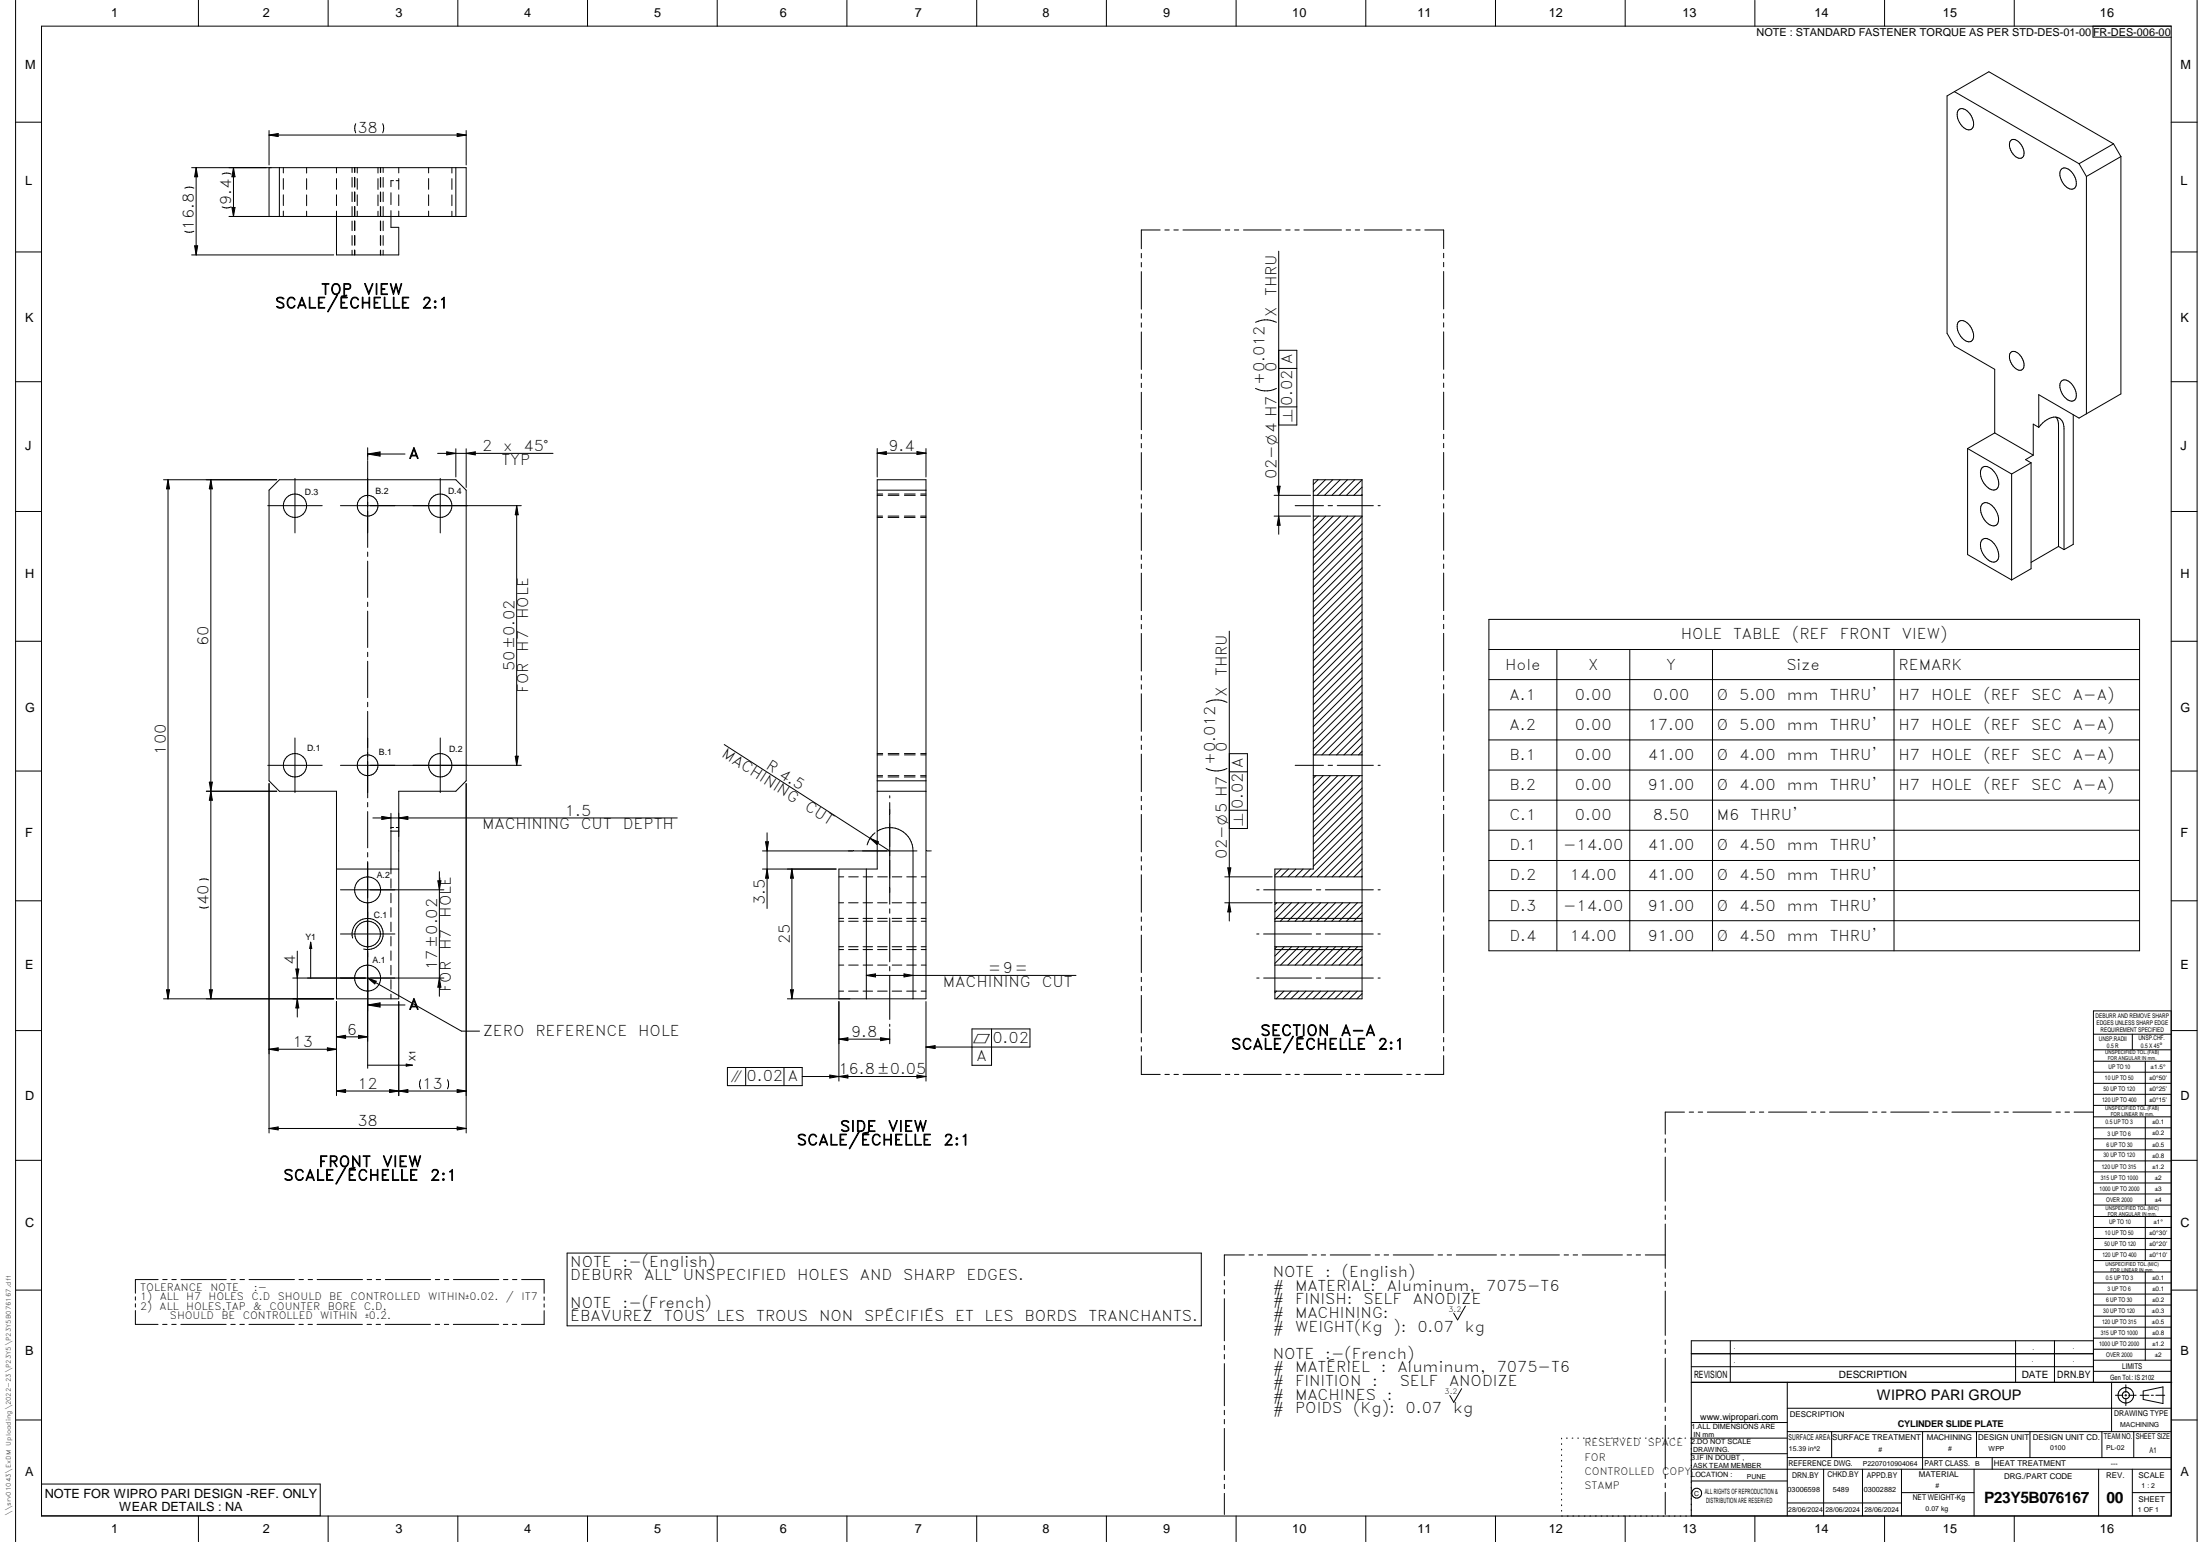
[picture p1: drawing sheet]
<svg xmlns="http://www.w3.org/2000/svg" width="848mm" height="594mm" viewBox="0 0 848 594" stroke-linecap="round" stroke-linejoin="round" font-family="sans-serif">
<g fill="none" stroke="#000" stroke-width=".39">
<path d="M6 .1v593.9M16 10.1h821v574h-821zM76.5 .1v10M126.5 .1v10M176.5 .1v10M226.5 .1v10M276.5 .1v10M326.5 .1v10M376.5 .1v10M426.5 .1v10M476.5 .1v10M526.5 .1v10"/>
<path d="M576.5 .1v10M626.5 .1v10M676.5 .1v10M726.5 .1v10M776.5 .1v10M806.8 10.1v4.2l30.2 .1M847 .1v593.9M753.4 35.3l13.3-7.7 48 27.8M753.4 35.3l-2.8 1.7v91.4l2.8 4.9 15.5 9v24.5M753.4 35.3l48.1 27.8M6 47.1h10M103.7 52l3.5-.6v1.2z"/>
<path d="M103.7 50.3v13.2M103.7 52h76M137.1 47.7a4.2 4.2 0 0 0 0 3.5M147.5 47.7a4.2 4.2 0 0 1 0 3.5M176.2 51.4l3.5 .6-3.5 .6zM179.7 50.3v13.2M755 42.4a3.1 3.1 0 0 1 4.4 1.5 4.9 4.9 0 0 1 .9 5.6 2.53 2.53 0 0 1-3.9-.9 5.6 5.6 0 0 1-1.4-6.2zM775.1 54.2a2.33 2.33 0 0 1 3.5 .9 4.6 4.6 0 0 1 1 5.6 3.2 3.2 0 0 1-4.1-2l-.8-2.2v-1.3zM814.7 55.4l2.9 4.9M814.7 55.4l-13.2 7.7M837 47.1h10M71.2 72.5a4.1 4.1 0 0 1 3.5 0"/>
<path d="M73.9 64.6h105.8v18.8h-91.4M75.6 64.6l.6 3.5h-1.2zM75.6 64.6v33.6M85.6 79.7a3.8 3.8 0 0 0 3.5 0M85.6 67.1a4.1 4.1 0 0 1 3.5 0M89.4 79.9h1.2l-.6 3.5zM90 64.6v18.8M90 64.6l.6 3.5h-1.2zM103.7 64.6v18.8M107.7 64.6v18.8M109.2 64.6v2M109.2 68.8v4.1"/>
<path d="M109.2 75.1v4.1M118.2 64.6v2.1M118.2 68.8v4.2M118.2 75.1v4.1M129.7 64.6v2M129.7 68.8v4.1M129.7 75.1v4.1M135.7 64.6v1.9M135.7 68.4v3.7M135.7 74v3.7M135.7 79.6v3.7M136.7 64.6v1.8"/>
<path d="M136.7 68.3v3.8M136.7 74v3.6M136.7 79.5v3.7M136.8 64.6v1.8M136.8 68.3v3.8M136.8 74v3.6M136.8 79.5v3.7M137.7 64.6v2M137.7 68.8v4.1M137.7 75.1v4.1M145.7 64.6v2.1M145.7 68.8v4.2"/>
<path d="M145.7 75.1v4.1M146.6 64.6v1.9M146.6 68.4v3.7M146.6 74v3.7M146.6 79.6v3.7M146.7 64.6v1.9M146.7 68.4v3.7M146.7 74v3.7M146.7 79.6v3.7M147.7 64.6v1.9M147.7 68.4v3.7M147.7 74v3.7"/>
<path d="M147.7 79.6v3.7M150.7 74.3v4.5M151.7 69.6h-1v2.3M152.7 69.6h1M153.7 64.6v2M153.7 68.8v4.1M153.7 75.1v4.1M165.2 64.6v2M165.2 68.8v4.1M165.2 75.1v4.1M174.2 64.6v2.1M174.2 68.8v4.2"/>
<path d="M174.2 75.1v4.1M175.7 64.6v18.8M794.6 65.2a3.1 3.1 0 0 1 4.4 1.6 5 5 0 0 1 .9 5.5 3 3 0 0 1-4.5-1.5 4.9 4.9 0 0 1-.8-5.6zM801.5 63.1l2.8 4.9M804.3 68v91.4M817.6 60.3v91.5l-13.3 7.6M817.6 60.3l-13.3 7.7M6 97.1h10M71.2 89.1a4.1 4.1 0 0 0 3.5 0M73.9 98.2h54.8M75 94.7h1.2l-.6 3.5zM109.2 81.3v2.1"/>
<path d="M118.2 81.4v2M135.7 85.2v3.7M135.7 90.8v3.7M135.7 96.4v1.8M136.7 85.1v3.7M136.7 90.7v3.7M136.7 96.4v1.8M136.8 85.1v3.7M136.8 90.7v3.7M136.8 96.4v1.8M137.7 81.3v2.1M145.7 81.4v2"/>
<path d="M146.6 85.2v3.7M146.6 90.8v3.7M146.6 96.4v1.8M146.7 85.2v3.7M146.7 90.8v3.7M146.7 96.4v1.8M147.7 85.2v3.7M147.7 90.8v3.7M147.7 96.4v1.8M150.7 81.2v6.4h3v10.6h-24v-16.9M153.7 81.3v2.1M165.2 81.3v2.1"/>
<path d="M174.2 81.4v2M440 97.6v1.8M447.2 88.6h-7.2v7.2M449 88.6h1.7M452.5 88.6h1.7M456 88.6h14.5M472.3 88.6h1.7M475.8 88.6h1.7M479.3 88.6h14.6M492.9 96.8v109M495.6 88.6h1.7M499.2 88.6h1.6"/>
<path d="M502.6 88.6h14.5M518.9 88.6h1.8M522.4 88.6h1.7M525.9 88.6h14.6M542.2 88.6h1.7M545.8 88.6h1.7M549.2 88.6h7.3v7.2M556.5 97.6v1.7M837 97.1h10M440 101.1v1.7M440 104.6v14.5M556.5 101.1v1.7"/>
<path d="M556.5 104.6v14.4M440 120.9v1.7M440 124.4v1.7M440 127.9v14.4M492 124.2a9 9 0 0 0-8 0M492.9 135h7v28.7h-7M556.5 120.8v1.8M556.5 124.3v1.7M556.5 127.8v14.5M755 124a2.64 2.64 0 0 1 3.9 .9 5.7 5.7 0 0 1 1.4 6.2 2.51 2.51 0 0 1-3.9-.8 5.5 5.5 0 0 1-1.4-6.3zM775.1 135.8a2.78 2.78 0 0 1 4 1.5 4 4 0 0 1 .5 5 3.1 3.1 0 0 1-4.1-2l-.8-2.1v-1.4zM6 147.1h10"/>
<path d="M440 144.1v1.7M440 147.6v1.7M440 151.1v14.5M492 149.6a9 9 0 0 1-8 0M492.9 156.8h7M492.9 141.9h7M556.5 144.1v1.7M556.5 147.6v1.7M556.5 151.1v14.4M794.6 146.9a3 3 0 0 1 4.4 1.5 5 5 0 0 1 .9 5.6 3.1 3.1 0 0 1-4.5-1.5 4.9 4.9 0 0 1-.8-5.6zM799.2 159.8v49.9l-3.5 2.1M804.3 159.4l-2.8 1.7-15.6-9v12.5"/>
<path d="M837 147.1h10M141.7 174.9l4.8-.8v1.6zM141.7 172.5v4.8M141.7 177.6v33.3M141.7 174.9h14.4M168.7 174.7h44.5M172.2 174.1l3.5 .6-3.5 .6zM175.7 172.9v10.9M179.7 174.7l3.5-.6v1.2zM179.7 172.9v14.9M338.2 174.6l3.5-.6v1.1zM338.2 174.6h18.8"/>
<path d="M338.2 172.8v11M353.5 174l3.5 .6-3.5 .5zM357 172.8v11M440 167.3v1.8M440 170.9v1.7M440 174.4v14.4M556.5 167.3v1.7M556.5 170.8v1.7M556.5 174.3v14.5M758.5 172.8l17 9.8M758.5 172.8v40.9l17 9.7M768.9 166.8l14.9 8.5"/>
<path d="M768.9 166.8l-10.4 6M783 178.3v40.8l-7.5 4.3M783 178.3l-7.5 4.3M783.8 175.3l-3 1.8 2.2 1.2M785.9 164.6l-2.1-1.2v11.9M785.9 164.6a8 8 0 0 1 7.2-3.8 3.9 3.9 0 0 1 2.6 4.4v46.6M792.6 160.7a5 5 0 0 1 .9 3.3v46.5M6 197.1h10M63 184.8h43.7M64.8 184.8l.6 3.5h-1.2zM64.8 184.8v200M81.3 184.8v200"/>
<path d="M81.3 184.8l.6 3.5h-1.2zM103.2 194.8h21M107.7 184.8h68l4 4v112l-4 4h-22v80h-24v-80h-22l-4-4v-112zM113.7 184.3v21M131.2 194.8h69.8M169.7 184.3v21M199.2 194.8v100.1M199.2 194.8l.6 3.5h-1.2zM338.2 188.8h18.8M338.2 190.3h2.1M338.2 190.8h2.1M338.2 199.3h2"/>
<path d="M338.2 198.8h2M342.3 199.3h4.2M342.3 198.8h4.2M342.4 190.3h4.1M342.4 190.8h4.1M348.6 199.3h4.2M348.6 198.8h4.2M348.7 190.3h4.1M348.7 190.8h4.1M354.9 199.3h2.1M354.9 198.8h2.1M354.9 190.3h2.1"/>
<path d="M354.9 190.8h2.1M440 190.6v1.7M440 194.1v1.7M440 197.6v14.4M491.2 198.8h14M491.2 190.8h14M492.3 187.3h1.2l-.6 3.5zM492.9 198.8l.6 3.6h-1.2zM499.3 194.8h10.9M506.3 184.8h18.8v200h-33.7v-50h14.9zM506.3 190.8h18.8M506.3 198.8h18.8"/>
<path d="M508.1 184.8l-1.8 1.8M508.3 198.8l-2 2M510.9 184.8l-4.6 4.7M511 198.8l-4.7 4.8M512 194.8h1.7M513.8 184.8l-6.1 6M513.9 198.8l-7.6 7.7M515.5 194.8h13.9M516.6 184.8l-6 6M516.7 198.8l-10.4 10.5M519.4 184.8l-6 6M519.6 198.8l-13.3 13.3"/>
<path d="M522.2 184.8l-5.9 6M522.4 198.8l-16.1 16.2M525.1 187.7l-3.2 3.1M525.1 190.5l-.4 .3M525.1 184.8l-6.1 6M525.1 199l-18.8 18.8M531.2 194.8h.8M556.5 190.5v1.7M556.5 194.1v1.6M556.5 197.5v14.5M764 180.3a3.2 3.2 0 0 1 4.7 1.4 6 6 0 0 1 1.2 6.6 3.3 3.3 0 0 1-4.6-1.5 5.9 5.9 0 0 1-1.3-6.5zM764.1 194.2a3.2 3.2 0 0 1 4.5 1.4 5.9 5.9 0 0 1 1.2 6.5 3.2 3.2 0 0 1-4.5-1.4 5.7 5.7 0 0 1-1.2-6.5z"/>
<path d="M775.5 182.6v40.8M837 197.1h10M141.7 212.7v1.7M141.7 216.2v14M440 213.8v1.7M440 217.3v1.7M525.1 201.8l-18.8 18.8M525.1 204.6l-18.8 18.8M525.1 207.5l-18.8 18.8M525.1 210.3l-18.8 18.8M525.1 213.1l-18.8 18.8M525.1 215.9l-18.8 18.8"/>
<path d="M525.1 218.8l-18.8 18.8M556.5 213.8v1.7M556.5 217.3v1.7M764 208a3.2 3.2 0 0 1 4.7 1.4 6.6 6.6 0 0 1 1.5 6.1 2.57 2.57 0 0 1-4.3-.3 6.1 6.1 0 0 1-1.9-7.2zM793.5 210.5l2.2 1.3M793.5 210.5l-10.5 6.2M141.7 232v1.7M141.7 235.5v14M440 220.8v14.5M440 237.1v1.7M525.1 221.6l-18.8 18.8M525.1 224.5l-18.8 18.7"/>
<path d="M525.1 227.2l-18.8 18.8M525.1 230.1l-18.8 18.8M525.1 232.9l-18.8 18.8M525.1 235.8l-18.8 18.8M525.1 238.6l-18.8 18.8M556.5 220.8v14.4M556.5 237v1.7M574 238.6h250.8v127.7h-250.8zM6 247.1h10M141.7 251.3v1.7M141.7 254.8v14M440 240.6v1.7"/>
<path d="M440 244.1v14.4M473.9 243.2v111.6M525.1 241.4l-18.8 18.8M525.1 244.2l-18.8 18.8M525.1 247.1l-18.8 18.8M525.1 249.9l-18.8 18.8M525.1 252.7l-18.8 18.8M525.1 255.5l-18.8 18.9M525.1 258.4l-18.8 18.8M556.5 240.5v1.7M556.5 244v14.5M574 250.2h250.8"/>
<path d="M600.2 250.2v116.1M628.3 250.2v116.1M660.1 250.2v116.1M730.1 250.2v116.1M837 247.1h10M141.7 270.6v1.7M141.7 274.1v33.3M440 260.3v1.7M440 263.8v1.7M440 267.3v14.5M473 270.6a9 9 0 0 0-8.1 0M525.1 272.5l-18.4 18.3"/>
<path d="M525.1 275.3l-15.5 15.5M525.1 261.2l-18.8 18.8M525.1 264l-18.8 18.8M525.1 266.9l-18.8 18.8M525.1 269.7l-18.8 18.8M525.1 278.2l-12.7 12.6M556.5 260.3v1.7M556.5 263.8v1.7M556.5 267.3v14.4M574 261.8h250.8M574 273.5h250.8M6 297.1h10"/>
<path d="M103.2 294.9h21M113.7 284.3v21.1M131.2 294.9h69.8M169.7 284.3v21.1M198.6 291.3h1.2l-.6 3.6zM279.2 286.9l63.8 40.9M338.2 290.3h2.1M338.2 290.8h2.1M338.2 299.3h2M338.2 298.8h2M342.3 299.3h4.2M342.3 298.8h4.2"/>
<path d="M342.4 290.3h4.1M342.4 290.8h4.1M348.6 299.3h4.2M348.6 298.8h4.2M348.7 290.3h4.1M348.7 290.8h4.1M354.9 299.3h2.1M354.9 298.8h2.1M354.9 290.3h2.1M354.9 290.8h2.1M440 283.5v1.7M440 287.1v1.7"/>
<path d="M440 290.5v14.5M473 296.1a9 9 0 0 1-8.1 0M473.9 297.3h7M473.9 290.4h7v28.8h-7M499.3 294.9h10.9M506.3 290.8h18.8M506.3 298.8h18.8M507.2 298.8l-.9 1M510.1 298.8l-3.8 3.8M512 294.9h1.7M512.9 298.8l-6.6 6.6M515.5 294.9h13.9"/>
<path d="M515.7 298.8l-9.4 9.5M518.5 298.8l-12.2 12.3M521.4 298.8l-15.1 15.1M524.2 298.8l-17.9 18M525.1 289.5l-1.4 1.3M525.1 281l-9.9 9.8M525.1 283.8l-7 7M525.1 286.6l-4.2 4.2M531.2 294.9h.8M556.5 283.5v1.7M556.5 287v1.7M556.5 290.5v14.5"/>
<path d="M574 285.1h250.8M574 296.7h250.8M837 297.1h10M79.5 304.8h27.2M80.7 301.3h1.2l-.6 3.5zM81.3 304.8l.6 3.5h-1.2zM103.7 301.9v134.6M141.7 309.2v1.7M141.7 312.7v13.9M143.7 315.1h117.4M147.2 314.5l3.5 .6-3.5 .6zM150.7 318.8h1"/>
<path d="M150.7 319.7v17M150.7 313.4v5.8M152.7 318.8h1M153.7 315.1l3.5-.6v1.2zM179.7 301.9v134.6M338.2 300.8h18.8M338.2 304.8h18.8M343 306.6v.8M343 309.2v39.2M440 306.8v1.7M440 310.3v1.7M440 313.8v14.4"/>
<path d="M473.9 312.2h7M525.1 300.8l-18.8 18.8M525.1 303.6l-18.8 18.8M525.1 306.5l-18.8 18.7M525.1 309.3l-18.8 18.8M525.1 312.1l-18.8 18.8M525.1 315l-18.8 18.8M525.1 317.8l-20.1 20M556.5 306.7v1.7M556.5 310.3v1.7M556.5 313.7v14.5M574 308.3h250.8"/>
<path d="M574 319.9h250.8M80.4 339a4.1 4.1 0 0 0-3.5 0M129.7 334.8h24M141.7 328.5v1.7M141.7 331.9v79.7M150.7 338.6v3.6M150.7 320.2h3M168.8 339.3h1.2l-.6 3.5zM169.4 335.8v48M293.9 327.8h59.6M293.9 334.8h28.4M295.1 324.3h1.1l-.5 3.5z"/>
<path d="M295.7 334.8l.5 3.5h-1.1zM295.7 320.8v29.2M305.3 334.8l.6 3.5h-1.2zM305.3 334.8v50M323.4 337.8h1.8M327.2 337.8h3.6M332.7 337.8h3.7M334 334.8v50M335.4 323l3.3 1.4-.7 .9zM337.3 320.8a8.9 8.9 0 0 0-3 4.7M338.2 320.2a9 9 0 0 1 13.8 7.6v57M338.3 337.8h3.8"/>
<path d="M344 337.8h3.6M349.5 337.8h3.7M355.1 337.8h1.9M357.3 327.8h1.3M358.9 327.8h.1M440 330v1.7M440 333.5v1.7M440 337v14.5M472.1 337.8h18.3M473.3 334.3h1.2l-.6 3.5zM491.4 337.8h33.7M493.9 334.8l-2.5 2.4"/>
<path d="M496.7 334.8l-3 3M499.5 334.8l-3 3M502.3 334.8l-2.9 3M505.2 334.8l-3 3M525.1 334.7l-3.1 3.1M525.1 337.6l-.3 .2M525.1 329.1l-8.8 8.7M525.1 320.6l-17.3 17.2M525.1 331.9l-6 5.9M525.1 323.4l-14.4 14.4M525.1 326.3l-11.6 11.5M556.5 330v1.7"/>
<path d="M556.5 333.5v1.7M556.5 337v14.4M574 331.5h250.8M6 347h10M80.4 349.4a3.8 3.8 0 0 1-3.5 0M131.2 359.8h21M131.2 342.8h39.9M150.7 344.1v3.7M150.7 349.7v3.7M150.7 355.3v3.6M323.4 347.8h1.8M323.4 353.8h1.8"/>
<path d="M323.4 354.9h1.8M327.1 347.8h3.7M327.1 353.8h3.7M327.2 354.9h3.6M332.7 347.8h3.7M332.7 353.8h3.7M332.7 354.9h3.7M338.3 347.8h3.7M338.3 353.8h3.7M338.3 354.9h3.8M343 350.1v1.7M343 353.7v16.8"/>
<path d="M343.9 347.8h3.7M343.9 353.8h3.7M344 354.9h3.6M349.5 347.8h3.7M349.5 353.8h3.7M349.5 354.9h3.7M355.1 347.8h1.9M355.1 353.8h1.9M355.1 354.9h1.9M440 353.3v1.7M440 356.7v1.8M472.1 347.8h18.3"/>
<path d="M473.9 347.8l.6 3.5h-1.2zM484.5 359.8h.8M484.5 342.8h.9M487.1 359.8h18.5M487.1 342.8h18.5M491.4 354.9h33.7M491.4 353.8h33.7M491.4 347.8h33.7M492.2 347.8l-.8 .7M495 347.8l-3.6 3.6M497.8 347.8l-6.4 6.4M500.7 347.8l-7.1 7.1"/>
<path d="M503.5 347.8l-7.1 7.1M506.3 347.8l-7.1 7.1M507.4 359.8h1.7M507.4 342.8h1.7M509.1 347.8l-7 7.1M510.9 359.8h18.5M510.9 342.8h18.5M512 347.8l-7.1 7.1M514.8 347.8l-7.1 7.1M517.6 347.8l-7.1 7.1M520.4 347.8l-7 7.1M523.3 347.8l-7.1 7.1"/>
<path d="M525.1 351.7l-3.3 3.2M525.1 354.5l-.4 .4M525.1 348.9l-6.1 6M531.2 359.8h.8M531.2 342.8h.8M556.5 353.2v1.7M556.5 356.7v1.7M574 343.1h250.8M574 354.7h250.8M837 347h10M112.9 376.8h58.2M114 373.3h1.2l-.6 3.5z"/>
<path d="M114.6 366.4v25.4M119.8 363v13.8M119.8 363l.4 2.4h-.8zM135.9 361.4a6 6 0 0 1 5.3-7.5 6 6 0 0 1 6.5 6.5 6 6 0 0 1-7.5 5.2M141.7 376.8l3.3 1.2-.5 1.1zM141.7 376.8l36.2 20.5h7M150.7 360.8v3.6M150.7 366.4v3.6M150.7 371.9v3.7M150.7 377.4v3.7M169.4 376.8l.6 3.5h-1.2zM323.4 364.7h1.8"/>
<path d="M323.4 371.8h1.8M323.4 365.8h1.8M327.1 364.7h3.7M327.1 365.8h3.7M327.2 371.8h3.6M332.7 364.7h3.7M332.7 365.8h3.7M332.7 371.8h3.7M334 375.8l3.5-.6v1.2zM334 375.8h80.8M338.3 364.7h3.7M338.3 365.8h3.7"/>
<path d="M338.3 371.8h3.8M343 372.4v1.7M343 375.8v17M343.9 364.7h3.7M343.9 365.8h3.7M344 371.8h3.6M348.5 375.2l3.5 .6-3.5 .6zM349.5 364.7h3.7M349.5 365.8h3.7M349.5 371.8h3.7M355.1 364.7h1.9M355.1 365.8h1.9"/>
<path d="M355.1 371.8h1.9M440 360.3v14.4M440 376.5v1.7M440 380v1.7M484.5 376.8h.9M487.1 376.8h18.5M491.4 365.8h33.7l-6 6M491.4 371.8h33.7M491.4 364.7h33.7M492.2 364.7l-.8 .8M495 364.7l-3.6 3.6M497.9 364.7l-6.5 6.5"/>
<path d="M500.7 364.7l-7.1 7.1M503.6 364.7l-7.2 7.1M506.3 364.7l-7 7.1M507.4 376.8h1.7M509.2 364.7l-7.1 7.1M510.9 376.8h18.5M512 364.7l-7 7.1M514.9 364.7l-7.1 7.1M517.7 364.7l-7.1 7.1M520.5 364.7l-7.1 7.1M523.3 364.7l-7 7.1M525.1 368.7l-3.2 3.1"/>
<path d="M525.1 371.5l-.4 .3M531.2 376.8h.8M556.5 360.2v14.4M556.5 376.5v1.7M556.5 379.9v1.8M6 397h10M63 384.8h65.7M64.2 381.3h1.2l-.6 3.5zM80.7 381.3h1.2l-.6 3.5zM114.6 384.8l.6 3.5h-1.2zM129.7 385.9v36.2M129.7 399.5h12"/>
<path d="M129.7 399.5l3.5-.6v1.1zM138.2 398.9l3.5 .6-3.5 .5zM141.7 387.2h14.4M141.7 387.2l4.8-.8v1.6zM150.7 383v1.8M153.7 385.9v36.2M303.5 384.8h53.5v-200h-18.8v150h-14.8v50M304.7 381.3h1.2l-.6 3.5zM323.4 381.8h1.8M323.4 385.9v30.6M327.1 381.8h3.7M332.7 381.8h3.7"/>
<path d="M338.3 381.8h3.7M339.5 399.8l3.5 .5-3.5 .6zM343 394.6v.8M343 396.5v5.6M343.9 381.8h3.7M349.5 381.8h3.7M355.1 381.8h1.9M357 385.9v30.6M382.2 396.4v14h-7.5v-14h22.3v7h-40M440 383.5v14.4M440 399.8v1.6M491.4 381.8h33.7"/>
<path d="M492.1 381.8l-.7 .7M495 381.8l-3 3M497.8 381.8l-3 3M500.6 381.8l-3 3M503.4 381.8l-3 3M506.3 381.8l-3 3M509.1 381.8l-3 3M511.9 381.8l-3 3M514.7 381.8l-3 3M517.6 381.8l-3 3M520.4 381.8l-3 3M523.2 381.8l-3 3"/>
<path d="M525.1 382.8l-2 2M556.5 383.5v14.4M556.5 399.7v1.7M807 398.4h30M822 398.4v6.1M837 397h10M837 389.5h-30v143.1M103.7 404.2l3.5-.5v1.1zM103.7 404.2h26M126.2 403.7l3.5 .5-3.5 .6zM141.7 410.4h17.3M150.2 419.8l3.5 .5-3.5 .6z"/>
<path d="M156.6 410l2.4 .4-2.4 .4zM162.1 416a3.9 3.9 0 0 0 0 3.5M172.5 416a3.9 3.9 0 0 1 0 3.5M176.2 419.8l3.5 .5-3.5 .6zM280.4 411.3h28.8v7h-28.8zM287.4 411.3v7M302.2 411.3v7M309.2 414.7h47.8M319.9 414.2l3.5 .5-3.5 .6zM323.4 414.7l3.5-.5v1.1zM323.4 400.3h19.6M323.4 400.3l3.5-.5v1.1z"/>
<path d="M353.5 414.2l3.5 .5-3.5 .6zM357 403.4l3.5-.6v1.2zM440 406.7v7.2h7.3M440 403.2v1.8M449.1 413.9h1.7M452.5 413.9h1.8M456.1 413.9h14.5M472.4 413.9h1.7M475.9 413.9h1.7M479.4 413.9h14.5M495.7 413.9h1.7M499.2 413.9h1.7"/>
<path d="M502.7 413.9h14.5M519 413.9h1.7M522.5 413.9h1.7M526 413.9h14.5M542.3 413.9h1.7M545.8 413.9h1.7M556.5 406.7v7.2h-7.2M556.5 403.2v1.7M807 404.5h30M807 408.9h30M807 413.1h30M807 417.4h30"/>
<path d="M827 408.9v17M103.7 434.8l3.5-.6v1.1zM103.7 434.8h76M129.7 420.3h50M129.7 420.3l3.5-.5v1.1zM153.7 420.3l3.5-.5v1.1zM176.2 434.2l3.5 .6-3.5 .5zM641.9 438.7v1.8M649.4 428.5h-7.5v8.5M651.2 428.5h1.7M654.6 428.5h1.8M658.2 428.5h14.7"/>
<path d="M674.7 428.5h1.7M678.2 428.5h1.7M681.7 428.5h14.8M698.3 428.5h1.7M701.8 428.5h1.7M705.3 428.5h14.7M721.9 428.5h1.7M725.3 428.5h1.8M728.9 428.5h14.7M745.4 428.5h1.7M748.9 428.5h1.7M752.4 428.5h14.8"/>
<path d="M769 428.5h1.7M772.5 428.5h1.7M776 428.5h14.7M792.6 428.5h1.7M796 428.5h1.8M799.5 428.5h7.4M807 421.6h30M807 425.9h30M807 430.3h30M807 434.5h30M807 438.7h30M827 430.3v34"/>
<path d="M6 447h10M641.9 442.3v1.6M641.9 445.8v17M807 443h30M807 447.3h30M807 451.5h30M807 455.8h30M807 460h30M837 447h10M641.9 464.6v1.7M641.9 468.1v1.7M641.9 471.6v17.1"/>
<path d="M807 464.3h30M807 468.7h30M807 472.9h30M807 477.1h30M827 468.7v16.9M6 497h10M52.2 499.6v1.3M61 493h-8.8v5.2M62.7 493h1.7M66.3 493h1.6M69.8 493h17.4M89 493h1.7"/>
<path d="M92.5 493h1.7M96 493h17.5M115.3 493h1.7M118.8 493h1.7M122.3 493h17.4M141.5 493h1.8M145 493h1.7M148.5 493h17.5M167.8 493h1.7M171.3 493h1.7M174.8 493h17.5M194.1 493h1.7"/>
<path d="M197.6 493h1.7M201.1 493h8.7v5.3M209.8 499.7v1.2M218.6 482.8h244.5v28h-244.5zM472 493.4v1.6M472 496.8v1.8M479.7 483.5h-7.7v8M481.5 483.5h1.7M485 483.5h1.7M488.5 483.5h15.5M505.8 483.5h1.7M509.3 483.5h1.7"/>
<path d="M512.8 483.5h15.5M530.1 483.5h1.7M533.6 483.5h1.7M537.1 483.5h15.5M554.4 483.5h1.7M557.9 483.5h1.7M561.4 483.5h15.5M578.7 483.5h1.6M582.2 483.5h1.7M585.6 483.5h15.5M603 483.5h1.6M606.4 483.5h1.8"/>
<path d="M609.9 483.5h15.5M627.2 483.5h1.7M630.7 483.5h1.7M634.2 483.5h7.7M641.9 490.4v1.7M641.9 493.9v1.7M641.9 497.4v17.1M807 481.4h30M807 485.6h30M807 490.1h30M807 494.3h30M807 498.6h30"/>
<path d="M827 490.1v33.9M837 497h10M52.2 502.3v1.3M52.2 504.9v5.3h8.7M62.7 510.2h1.7M66.2 510.2h1.7M69.7 510.2h17.5M89 510.2h1.7M92.5 510.2h1.7M96 510.2h17.5M115.2 510.2h1.7M118.7 510.2h1.7"/>
<path d="M122.2 510.2h17.5M141.5 510.2h1.7M145 510.2h1.7M148.5 510.2h17.4M167.8 510.2h1.7M171.3 510.2h1.7M174.8 510.2h17.4M194 510.2h1.7M197.5 510.2h1.7M209.8 505v5.2h-8.8M209.8 502.3v1.3M472 500.3v16.3"/>
<path d="M472 518.3v1.8M564.9 503.2l-3 5.3-1.5-2.6M641.9 516.3v1.6M641.9 519.8v1.7M667 516.6v16M777 516.6v16M792 516.6v16M807 502.8h30M807 507.1h30M807 511.3h30M807 515.5h30M807 519.8h30"/>
<path d="M807 516.6h-155v67.5M472 521.8v1.7M472 525.4v16.2M563.5 535l-3.1 5.3-1.5-2.7M641.9 523.2v17.1M652 532.6h185.2M652 521.5h155M652 526.5h155M689 532.6v51.4M807 524h30M807 528.3h30M814 532.6v19"/>
<path d="M815.5 537.5h2.8M819.1 537.5h.7M819.5 533.5v2.9M819.5 537.2v.7M819.5 538.7v2.8M820.6 537.5h2.9M825 537.5h3.4M826.2 535.9l7.6-1.6v6.4l-7.6-1.5zM829.3 537.5h.8M831 537.5h3.5M6 547.1h10M472 543.3v1.7"/>
<path d="M472 546.9v1.7M472 550.3v16.2M602 554.1v.3M602 556.2v.3M602 558.3v.3M603.8 554.1h.4M606 554.1h.3M608.2 554.1h.3M610.4 554.1h.3M612.6 554.1h.3M614.7 554.1h.3M616.9 554.1h.3"/>
<path d="M619.1 554.1h.3M621.2 554.1h.3M623.4 554.1h.3M625.6 554.1h.3M627.8 554.1h.3M629.9 554.1h.4M632.1 554.1h.3M634.3 554.1h.3M636.5 554.1h.3M638.6 554.1h.3M640.8 554.1h.3M641.9 542.1v1.7"/>
<path d="M641.9 545.6v1.7M641.9 549.1v17M643 554.1h.3M645.2 554.1h.3M647.3 554.1h.4M649.5 554.1h.3M652 548h37M689 542.5h148M689 551.6h148M689 554.1h-37.3M706.1 551.6v10M741.1 551.6v14.4"/>
<path d="M761.9 551.6v10M782.5 551.6v10M810.3 551.6v10M822.5 551.6v10M837 547.1h10M16 571.8h107.4v12.2h-107.4M472 568.3v1.8M472 571.8v1.7M472 575.4v8.1M602 560.5v.3M602 562.6v.3M602 564.8v.3"/>
<path d="M602 566.9v.3M602 569v.3M602 571.2v.3M602 573.3v.4M602 575.5v.3M602 577.6v.3M602 579.8v.3M641.9 567.9v1.7M641.9 571.4v1.8M641.9 574.9v8.6M652 570.6h37M652 560.1h37"/>
<path d="M689 561.6h148M689 579h44M703 566v18M718 566v18M733 575.1h28M733 566v18M761 566v18M768 561.6v4.4M809 566v18M822 566v18M822 575.1h15M837 566h-185"/>
<path d="M76.5 584.1v9.9M126.5 584.1v9.9M176.5 584.1v9.9M226.5 584.1v9.9M276.5 584.1v9.9M326.5 584.1v9.9M376.5 584.1v9.9M426.5 584.1v9.9M476.5 584.1v9.9M526.5 584.1v9.9M576.5 584.1v9.9M602 581.9v.3"/>
<path d="M626.5 584.1v9.9M652 584h185M676.5 584.1v9.9M726.5 584.1v9.9M776.5 584.1v9.9"/>
<circle cx="113.7" cy="194.8" r="4.5"/>
<circle cx="141.7" cy="194.8" r="4"/>
<circle cx="169.7" cy="194.8" r="4.5"/>
<circle cx="113.7" cy="294.8" r="4.5"/>
<circle cx="141.7" cy="294.8" r="4"/>
<circle cx="169.7" cy="294.8" r="4.5"/>
<circle cx="141.7" cy="342.8" r="5"/>
<circle cx="141.7" cy="359.8" r="4.9"/>
<circle cx="141.7" cy="376.8" r="5"/>
<circle cx="819.5" cy="537.5" r="2.99"/>
<circle cx="819.5" cy="537.5" r="1.39"/>
<circle cx="654.1" cy="575.3" r="1.9"/>
</g>
<g fill="#000">
<path d="M103.7 52l3.5-.6v1.2zM176.2 51.4l3.5 .6-3.5 .6zM75.6 64.6l.6 3.5h-1.2zM90 64.6l.6 3.5h-1.2zM89.4 79.9h1.2l-.6 3.5zM75 94.7h1.2l-.6 3.5zM141.7 174.9l4.8-.8v1.6zM172.2 174.1l3.5 .6-3.5 .6zM179.7 174.7l3.5-.6v1.2zM338.2 174.6l3.5-.6v1.1zM353.5 174l3.5 .6-3.5 .5zM64.8 184.8l.6 3.5h-1.2z"/>
<path d="M81.3 184.8l.6 3.5h-1.2zM199.2 194.8l.6 3.5h-1.2zM492.3 187.3h1.2l-.6 3.5zM492.9 198.8l.6 3.6h-1.2zM198.6 291.3h1.2l-.6 3.6zM81.3 304.8l.6 3.5h-1.2zM80.7 301.3h1.2l-.6 3.5zM147.2 314.5l3.5 .6-3.5 .6zM153.7 315.1l3.5-.6v1.2zM168.8 339.3h1.2l-.6 3.5zM295.7 334.8l.5 3.5h-1.1zM295.1 324.3h1.1l-.5 3.5z"/>
<path d="M305.3 334.8l.6 3.5h-1.2zM335.4 323l3.3 1.4-.7 .9zM473.3 334.3h1.2l-.6 3.5zM473.9 347.8l.6 3.5h-1.2zM114 373.3h1.2l-.6 3.5zM119.8 363l.4 2.4h-.8zM141.7 376.8l3.3 1.2-.5 1.1zM334 375.8l3.5-.6v1.2zM348.5 375.2l3.5 .6-3.5 .6zM64.2 381.3h1.2l-.6 3.5zM80.7 381.3h1.2l-.6 3.5zM114.6 384.8l.6 3.5h-1.2z"/>
<path d="M141.7 387.2l4.8-.8v1.6zM169.4 376.8l.6 3.5h-1.2zM304.7 381.3h1.2l-.6 3.5zM103.7 404.2l3.5-.5v1.1zM126.2 403.7l3.5 .5-3.5 .6zM129.7 399.5l3.5-.6v1.1zM138.2 398.9l3.5 .6-3.5 .5zM156.6 410l2.4 .4-2.4 .4zM319.9 414.2l3.5 .5-3.5 .6zM323.4 400.3l3.5-.5v1.1zM323.4 414.7l3.5-.5v1.1zM339.5 399.8l3.5 .5-3.5 .6z"/>
<path d="M353.5 414.2l3.5 .5-3.5 .6zM357 403.4l3.5-.6v1.2zM103.7 434.8l3.5-.6v1.1zM129.7 420.3l3.5-.5v1.1zM150.2 419.8l3.5 .5-3.5 .6zM153.7 420.3l3.5-.5v1.1zM176.2 419.8l3.5 .5-3.5 .6zM176.2 434.2l3.5 .6-3.5 .5z"/>
</g>
<g font-size="6">
<text x="764.8" y="578.9">P23Y5B076167</text>
<text x="812.1" y="578.9">00</text>
</g>
<g font-size="5.7">
<text x="137.8" y="51.2">38</text>
<text x="89.1" y="79.1" transform="rotate(-90 89.1 79.1)">9.4</text>
<text x="74.7" y="88.5" transform="rotate(-90 74.7 88.5)">16.8</text>
<text x="123.8" y="113.5">TOP</text>
<text x="140.2" y="113.5">VIEW</text>
<text x="106" y="118.7">SCALE/ÉCHELLE</text>
<text x="162.6" y="118.7">2:1</text>
<text x="492" y="114.1" transform="rotate(-90 492 114.1)">THRU</text>
<text x="492" y="122.3" transform="rotate(-90 492 122.3)">X</text>
<text x="492" y="143.5" transform="rotate(-90 492 143.5)">0</text>
<text x="487.5" y="148.4" transform="rotate(-90 487.5 148.4)">+0.012</text>
<text x="498.2" y="156.4" transform="rotate(-90 498.2 156.4)">0.02 A</text>
<text x="185.9" y="173.8">2</text>
<text x="194" y="173.8">x</text>
<text x="201.8" y="173.8">45°</text>
<text x="342.5" y="173.7">9.4</text>
<text x="157.6" y="176.7">A</text>
<text x="193.3" y="179">TYP</text>
<text x="492" y="184.7" transform="rotate(-90 492 184.7)">02-O4 H7</text>
<text x="203.6" y="238.5" transform="rotate(-90 203.6 238.5)">HOLE</text>
<text x="80.4" y="248.8" transform="rotate(-90 80.4 248.8)">60</text>
<text x="203.6" y="251" transform="rotate(-90 203.6 251)">H7</text>
<text x="648" y="246.3">HOLE</text>
<text x="668.1" y="246.3">TABLE</text>
<text x="690.8" y="246.3">(REF</text>
<text x="709.2" y="246.3">FRONT</text>
<text x="733.2" y="246.3">VIEW)</text>
<text x="580.2" y="258">Hole</text>
<text x="612.2" y="258">X</text>
<text x="642.3" y="258">Y</text>
<text x="688.6" y="258">Size</text>
<text x="731.9" y="258">REMARK</text>
<text x="198.3" y="258.7" transform="rotate(-90 198.3 258.7)">50±0.02</text>
<text x="473" y="260.5" transform="rotate(-90 473 260.5)">THRU</text>
<text x="203.6" y="267.2" transform="rotate(-90 203.6 267.2)">FOR</text>
<text x="473" y="268.6" transform="rotate(-90 473 268.6)">X</text>
<text x="582" y="269.6">A.1</text>
<text x="607.1" y="269.6">0.00</text>
<text x="637.2" y="269.6">0.00</text>
<text x="661.9" y="269.6">Ø</text>
<text x="670.5" y="269.6">5.00</text>
<text x="688.8" y="269.6">mm</text>
<text x="705.3" y="269.6">THRU'</text>
<text x="731.9" y="269.6">H7</text>
<text x="744.4" y="269.6">HOLE</text>
<text x="764.6" y="269.6">(REF</text>
<text x="783" y="269.6">SEC</text>
<text x="799.1" y="269.6">A-A)</text>
<text x="582" y="281.2">A.2</text>
<text x="607.1" y="281.2">0.00</text>
<text x="635.2" y="281.2">17.00</text>
<text x="661.9" y="281.2">Ø</text>
<text x="670.5" y="281.2">5.00</text>
<text x="688.8" y="281.2">mm</text>
<text x="705.3" y="281.2">THRU'</text>
<text x="731.9" y="281.2">H7</text>
<text x="744.4" y="281.2">HOLE</text>
<text x="764.6" y="281.2">(REF</text>
<text x="783" y="281.2">SEC</text>
<text x="799.1" y="281.2">A-A)</text>
<text x="63.9" y="290.7" transform="rotate(-90 63.9 290.7)">100</text>
<text x="277.9" y="291.2" transform="rotate(33 277.9 291.2)">MACHINING</text>
<text x="473" y="289.9" transform="rotate(-90 473 289.9)">0</text>
<text x="582" y="292.8">B.1</text>
<text x="607.1" y="292.8">0.00</text>
<text x="635.2" y="292.8">41.00</text>
<text x="661.9" y="292.8">Ø</text>
<text x="670.5" y="292.8">4.00</text>
<text x="688.8" y="292.8">mm</text>
<text x="705.3" y="292.8">THRU'</text>
<text x="731.9" y="292.8">H7</text>
<text x="744.4" y="292.8">HOLE</text>
<text x="764.6" y="292.8">(REF</text>
<text x="783" y="292.8">SEC</text>
<text x="799.1" y="292.8">A-A)</text>
<text x="294.9" y="295.9" transform="rotate(33 294.9 295.9)">R 4.5</text>
<text x="468.5" y="294.9" transform="rotate(-90 468.5 294.9)">+0.012</text>
<text x="582" y="304.4">B.2</text>
<text x="607.1" y="304.4">0.00</text>
<text x="635.2" y="304.4">91.00</text>
<text x="661.9" y="304.4">Ø</text>
<text x="670.5" y="304.4">4.00</text>
<text x="688.8" y="304.4">mm</text>
<text x="705.3" y="304.4">THRU'</text>
<text x="731.9" y="304.4">H7</text>
<text x="744.4" y="304.4">HOLE</text>
<text x="764.6" y="304.4">(REF</text>
<text x="783" y="304.4">SEC</text>
<text x="799.1" y="304.4">A-A)</text>
<text x="309.9" y="311.8" transform="rotate(33 309.9 311.8)">CUT</text>
<text x="479.1" y="311.8" transform="rotate(-90 479.1 311.8)">0.02 A</text>
<text x="217.8" y="314.2">1.5</text>
<text x="581.9" y="316">C.1</text>
<text x="607.1" y="316">0.00</text>
<text x="637.2" y="316">8.50</text>
<text x="661.9" y="316">M6</text>
<text x="674.7" y="316">THRU'</text>
<text x="185.9" y="319.5">MACHINING</text>
<text x="223.9" y="319.5">CUT</text>
<text x="240" y="319.5">DEPTH</text>
<text x="581.9" y="327.6">D.1</text>
<text x="602.6" y="327.6">-14.00</text>
<text x="635.2" y="327.6">41.00</text>
<text x="661.9" y="327.6">Ø</text>
<text x="670.5" y="327.6">4.50</text>
<text x="688.8" y="327.6">mm</text>
<text x="705.3" y="327.6">THRU'</text>
<text x="473" y="331" transform="rotate(-90 473 331)">02-O5 H7</text>
<text x="581.9" y="339.2">D.2</text>
<text x="605.2" y="339.2">14.00</text>
<text x="635.2" y="339.2">41.00</text>
<text x="661.9" y="339.2">Ø</text>
<text x="670.5" y="339.2">4.50</text>
<text x="688.8" y="339.2">mm</text>
<text x="705.3" y="339.2">THRU'</text>
<text x="80.4" y="348.8" transform="rotate(-90 80.4 348.8)">40</text>
<text x="173.7" y="353.5" transform="rotate(-90 173.7 353.5)">HOLE</text>
<text x="294.8" y="348.8" transform="rotate(-90 294.8 348.8)">3.5</text>
<text x="581.9" y="350.8">D.3</text>
<text x="602.6" y="350.8">-14.00</text>
<text x="635.2" y="350.8">91.00</text>
<text x="661.9" y="350.8">Ø</text>
<text x="670.5" y="350.8">4.50</text>
<text x="688.8" y="350.8">mm</text>
<text x="705.3" y="350.8">THRU'</text>
<text x="304.4" y="363.8" transform="rotate(-90 304.4 363.8)">25</text>
<text x="581.9" y="362.5">D.4</text>
<text x="605.2" y="362.5">14.00</text>
<text x="635.2" y="362.5">91.00</text>
<text x="661.9" y="362.5">Ø</text>
<text x="670.5" y="362.5">4.50</text>
<text x="688.8" y="362.5">mm</text>
<text x="705.3" y="362.5">THRU'</text>
<text x="113.7" y="371.6" transform="rotate(-90 113.7 371.6)">4</text>
<text x="173.7" y="366.1" transform="rotate(-90 173.7 366.1)">H7</text>
<text x="168.5" y="373.7" transform="rotate(-90 168.5 373.7)">17±0.02</text>
<text x="380.9" y="374.9">=9=</text>
<text x="173.7" y="382.2" transform="rotate(-90 173.7 382.2)">FOR</text>
<text x="363.5" y="380.2">MACHINING</text>
<text x="401.6" y="380.2">CUT</text>
<text x="157.6" y="388.9">A</text>
<text x="133.7" y="398.6">6</text>
<text x="186.1" y="399">ZERO</text>
<text x="206.4" y="399">REFERENCE</text>
<text x="246" y="399">HOLE</text>
<text x="328.1" y="399.5">9.8</text>
<text x="382.6" y="401.7">0.02</text>
<text x="485.9" y="399">SECTION</text>
<text x="516.9" y="399">A-A</text>
<text x="112.8" y="403.4">13</text>
<text x="474.6" y="404.3">SCALE/ÉCHELLE</text>
<text x="531.1" y="404.3">2:1</text>
<text x="323.2" y="413.9">16.8±0.05</text>
<text x="376.5" y="408.6">A</text>
<text x="137.8" y="419.5">12</text>
<text x="162.8" y="419.5">13</text>
<text x="287.8" y="416.5">0.02 A</text>
<text x="137.8" y="433.9">38</text>
<text x="323.8" y="435.9">SIDE</text>
<text x="342.3" y="435.9">VIEW</text>
<text x="307.1" y="441.2">SCALE/ÉCHELLE</text>
<text x="363.7" y="441.2">2:1</text>
<text x="122.8" y="449.5">FRONT</text>
<text x="147.4" y="449.5">VIEW</text>
<text x="109.2" y="454.8">SCALE/ÉCHELLE</text>
<text x="165.8" y="454.8">2:1</text>
<text x="219.8" y="488">NOTE</text>
<text x="240" y="488">:-(English)</text>
<text x="490.6" y="492">NOTE</text>
<text x="510.8" y="492">:</text>
<text x="517.3" y="492">(English)</text>
<text x="219.8" y="493.3">DEBURR</text>
<text x="248.3" y="493.3">ALL</text>
<text x="263.2" y="493.3">UNSPECIFIED</text>
<text x="307.3" y="493.3">HOLES</text>
<text x="331.5" y="493.3">AND</text>
<text x="348.2" y="493.3">SHARP</text>
<text x="372.5" y="493.3">EDGES.</text>
<text x="490.6" y="497.2">#</text>
<text x="499.2" y="497.2">MATERIAL:</text>
<text x="534.6" y="497.2">Aluminum,</text>
<text x="572.9" y="497.2">7075-T6</text>
<text x="219.8" y="503.8">NOTE</text>
<text x="240" y="503.8">:-(French)</text>
<text x="490.6" y="502.5">#</text>
<text x="499.2" y="502.5">FINISH:</text>
<text x="525.6" y="502.5">SELF</text>
<text x="544.6" y="502.5">ANODIZE</text>
<text x="219.8" y="509">ÉBAVUREZ</text>
<text x="255.8" y="509">TOUS</text>
<text x="276.1" y="509">LES</text>
<text x="291.5" y="509">TROUS</text>
<text x="315.7" y="509">NON</text>
<text x="333.1" y="509">SPÉCIFIÉS</text>
<text x="368.2" y="509">ET</text>
<text x="379.6" y="509">LES</text>
<text x="394.9" y="509">BORDS</text>
<text x="419.6" y="509">TRANCHANTS.</text>
<text x="490.6" y="507.7">#</text>
<text x="499.2" y="507.7">MACHINING:</text>
<text x="490.6" y="513">#</text>
<text x="499.2" y="513">WEIGHT(Kg</text>
<text x="537.2" y="513">):</text>
<text x="546.4" y="513">0.07</text>
<text x="564.7" y="513">kg</text>
<text x="490.6" y="523.5">NOTE</text>
<text x="510.8" y="523.5">:-(French)</text>
<text x="490.6" y="528.7">#</text>
<text x="490.6" y="534">#</text>
<text x="499.2" y="534">FINITION</text>
<text x="499.2" y="528.7">MATÉRIEL</text>
<text x="529" y="534">:</text>
<text x="532.3" y="528.7">:</text>
<text x="538.7" y="528.7">Aluminum,</text>
<text x="539.6" y="534">SELF</text>
<text x="558.6" y="534">ANODIZE</text>
<text x="577" y="528.7">7075-T6</text>
<text x="490.6" y="539.2">#</text>
<text x="499.2" y="539.2">MACHINES</text>
<text x="534.7" y="539.2">:</text>
<text x="490.6" y="544.5">#</text>
<text x="499.2" y="544.5">POIDS</text>
<text x="521.7" y="544.5">(Kg):</text>
<text x="541.9" y="544.5">0.07</text>
<text x="560.1" y="544.5">kg</text>
</g>
<text font-size="5.6" x="723.5" y="539.3">WIPRO PARI GROUP</text>
<g font-size="5.4">
<text x="498.2" y="162.7" transform="rotate(-90 498.2 162.7)">n</text>
<text x="479.1" y="318.1" transform="rotate(-90 479.1 318.1)">n</text>
<text x="375" y="401.7">r</text>
<text x="281.7" y="416.5">i</text>
</g>
<g font-size="4.9">
<text x="42.9" y="6.6">1</text>
<text x="101.3" y="6.7">2</text>
<text x="152.5" y="6.7">3</text>
<text x="202.1" y="6.7">4</text>
<text x="252.1" y="6.7">5</text>
<text x="300.6" y="6.7">6</text>
<text x="352.6" y="6.7">7</text>
<text x="401.9" y="6.7">8</text>
<text x="448.4" y="6.7">9</text>
<text x="498.1" y="6.7">10</text>
<text x="546.4" y="6.7">11</text>
<text x="597" y="6.7">12</text>
<text x="648.5" y="6.6">13</text>
<text x="699.4" y="6.6">14</text>
<text x="749" y="6.7">15</text>
<text x="809.5" y="6.6">16</text>
<text x="9.7" y="26.7">M</text>
<text x="840.6" y="26.7">M</text>
<text x="9.7" y="71.4">L</text>
<text x="840.6" y="71.4">L</text>
<text x="9.7" y="124.2">K</text>
<text x="840.6" y="124.2">K</text>
<text x="9.7" y="173.4">J</text>
<text x="840.6" y="173.4">J</text>
<text x="9.7" y="222.7">H</text>
<text x="840.6" y="222.7">H</text>
<text x="9.7" y="274.3">G</text>
<text x="840.6" y="274.3">G</text>
<text x="9.7" y="322.6">F</text>
<text x="840.6" y="322.6">F</text>
<text x="9.7" y="373.3">E</text>
<text x="840.6" y="373.3">E</text>
<text x="9.7" y="423.8">D</text>
<text x="840.6" y="423.8">D</text>
<text x="9.7" y="472.8">C</text>
<text x="840.6" y="472.8">C</text>
<text x="9.7" y="522.1">B</text>
<text x="840.6" y="522.1">B</text>
<text x="9.7" y="568.7">A</text>
<text x="840.6" y="568.7">A</text>
<text x="17.2" y="577">NOTE FOR WIPRO PARI DESIGN -REF. ONLY</text>
<text x="45.9" y="582.3">WEAR DETAILS : NA</text>
<text x="42.9" y="590.6">1</text>
<text x="101.3" y="590.7">2</text>
<text x="152.5" y="590.7">3</text>
<text x="202.1" y="590.7">4</text>
<text x="252.1" y="590.7">5</text>
<text x="300.6" y="590.7">6</text>
<text x="352.6" y="590.7">7</text>
<text x="401.9" y="590.7">8</text>
<text x="448.4" y="590.7">9</text>
<text x="498.1" y="590.7">10</text>
<text x="546.4" y="590.7">11</text>
<text x="597" y="590.7">12</text>
<text x="648.5" y="590.6">13</text>
<text x="699.4" y="590.5">14</text>
<text x="749" y="590.7">15</text>
<text x="809.5" y="590.5">16</text>
</g>
<text font-size="4.2" x="677.1" y="13.9">NOTE : STANDARD FASTENER TORQUE AS PER STD-DES-01-00FR-DES-006-00</text>
<g font-size="3.9">
<text x="54.1" y="497.3">TOLERANCE</text>
<text x="81.1" y="497.3">NOTE</text>
<text x="97.9" y="497.3">:-</text>
<text x="54.1" y="500.9">1)</text>
<text x="61.6" y="500.9">ALL</text>
<text x="71.8" y="500.9">H7</text>
<text x="80.4" y="500.9">HOLES</text>
<text x="96.9" y="500.9">C.D</text>
<text x="107.1" y="500.9">SHOULD</text>
<text x="126.9" y="500.9">BE</text>
<text x="135.1" y="500.9">CONTROLLED</text>
<text x="165" y="500.9">WITHINu0.02.</text>
<text x="195" y="500.9">/</text>
<text x="201" y="500.9">IT7</text>
<text x="54.1" y="504.5">2)</text>
<text x="61.5" y="504.5">ALL</text>
<text x="65.5" y="508.1">SHOULD</text>
<text x="71.8" y="504.5">HOLES,TAP</text>
<text x="85.3" y="508.1">BE</text>
<text x="93.6" y="508.1">CONTROLLED</text>
<text x="97.6" y="504.5">&amp;</text>
<text x="103.9" y="504.5">COUNTER</text>
<text x="123.5" y="508.1">WITHIN</text>
<text x="126.3" y="504.5">BORE</text>
<text x="140.3" y="504.5">C.D,</text>
<text x="653" y="530.9">REVISION</text>
<text x="708.9" y="530.9">DESCRIPTION</text>
<text x="779.4" y="530.9">DATE</text>
<text x="793.1" y="530.9">DRN.BY</text>
<text x="610.8" y="557.1">RESERVED</text>
<text x="635.2" y="557.1">SPACE</text>
<text x="610.8" y="562.7">FOR</text>
<text x="610.8" y="568.3">CONTROLLED</text>
<text x="640.7" y="568.3">COPY</text>
<text x="610.8" y="573.8">STAMP</text>
</g>
<text font-size="3.7" x="140.8" y="508.1">u0.2.</text>
<text font-size="3.6" x="731.6" y="549.8">CYLINDER SLIDE PLATE</text>
<text font-size="3.5" x="655.4" y="547.1">www.wipropari.com</text>
<g font-size="3.4">
<text x="117.6" y="190.8">D.3</text>
<text x="144.7" y="190.4">B.2</text>
<text x="172.7" y="190.5">D.4</text>
<text x="118.4" y="289.5">D.1</text>
<text x="146.1" y="290.9">B.1</text>
<text x="173.1" y="289.7">D.2</text>
<text x="145.2" y="338.1">A.2</text>
<text x="144.1" y="353.8">C.1</text>
<text x="117.7" y="362.2">Y1</text>
<text x="143.6" y="371.2">A.1</text>
<text x="160.2" y="408.7" transform="rotate(-90 160.2 408.7)">X1</text>
</g>
<g font-size="3.1">
<text x="818.1" y="527.3">LIMITS</text>
<text x="815" y="545.5">DRAWING TYPE</text>
<text x="690" y="546.1">DESCRIPTION</text>
<text x="689.5" y="554.6">SURFACE AREA</text>
<text x="706.2" y="554.6">SURFACE TREATMENT</text>
<text x="742.7" y="554.6">MACHINING</text>
<text x="762.5" y="554.6">DESIGN UNIT</text>
<text x="783.6" y="554.6">DESIGN UNIT CD.</text>
<text x="811" y="554.4">TEAM NO.</text>
<text x="823.3" y="554.5">SHEET SIZE</text>
<text x="828.6" y="559.9">A1</text>
<text x="689.4" y="564.9">REFERENCE DWG.</text>
<text x="690.8" y="569.3">DRN.BY</text>
<text x="704.4" y="569.2">CHKD.BY</text>
<text x="719.6" y="569.3">APPD.BY</text>
<text x="739.7" y="569.1">MATERIAL</text>
<text x="741.8" y="564.7">PART CLASS.</text>
<text x="768.6" y="564.7">HEAT TREATMENT</text>
<text x="772.5" y="569.7">DRG./PART CODE</text>
<text x="811.9" y="569.3">REV.</text>
<text x="824.4" y="569.4">SCALE</text>
<text x="737.3" y="578">NET WEIGHT-Kg</text>
<text x="824.4" y="578.5">SHEET</text>
</g>
<text font-size="3" x="832.4" y="403.9">°</text>
<g font-size="2.8">
<text x="558.3" y="505.4">3.2</text>
<text x="813.4" y="531.5">Gen Tol.: IS 2102</text>
<text x="556.9" y="537.2">3.2</text>
<text x="652.1" y="550.4">1.ALL DIMENSIONS ARE</text>
<text x="652" y="556.4">2.DO NOT SCALE</text>
<text x="652" y="562.5">3.IF IN DOUBT ,</text>
<text x="652" y="569.2">LOCATION :</text>
<text x="657.2" y="575.8">ALL RIGHTS OF REPRODUCTION &amp;</text>
<text x="689.1" y="575">03006598</text>
<text x="706.5" y="574.9">5489</text>
<text x="718.4" y="575">03002882</text>
<text x="657.7" y="579.2">DISTRIBUTION ARE RESERVED</text>
</g>
<g font-size="2.7">
<text x="817.3" y="549.9">MACHINING</text>
<text x="652.9" y="553.5">IN mm</text>
<text x="652.7" y="559.5">DRAWING.</text>
<text x="689.6" y="559.1">15.39 in^2</text>
<text x="724.1" y="559.2">#</text>
<text x="751" y="559.1">#</text>
<text x="766.6" y="559">WPP</text>
<text x="790.3" y="558.8">0100</text>
<text x="811.9" y="558.8">PL-02</text>
<text x="652.7" y="565.5">ASK TEAM MEMBER</text>
<text x="673.4" y="569.6">PUNE</text>
<text x="718.1" y="564.9">P2207010904064</text>
<text x="761.4" y="564.9">B</text>
<text x="813.7" y="564.9">---</text>
<text x="746.1" y="573.2">#</text>
<text x="825.6" y="573.4">1 : 2</text>
<text x="653.1" y="576.3">C</text>
<text x="689.4" y="582.4">28/06/2024</text>
<text x="703.7" y="582.5">28/06/2024</text>
<text x="718.7" y="582.6">28/06/2024</text>
<text x="742.3" y="582.2">0.07 kg</text>
<text x="824.1" y="582.4">1 OF 1</text>
</g>
<g font-size="2.5">
<text x="807.8" y="392">DEBURR AND REMOVE SHARP</text>
<text x="808.2" y="394.8">EDGES UNLESS SHARP EDGE</text>
<text x="809.1" y="400.9">UNSP.RADII</text>
<text x="809.8" y="397.6">REQUIREMENT SPECIFIED</text>
<text x="824.4" y="400.7">UNSP.CHF.</text>
<text x="812.2" y="403.6">0.5 R</text>
<text x="825.3" y="403.9">0.5 X 45</text>
<text x="812.8" y="411.8">UP TO 10</text>
<text x="829.1" y="411.9">±1.5°</text>
<text x="811.4" y="416.1">10 UP TO 50</text>
<text x="828.5" y="416.1">±0°50'</text>
<text x="810.4" y="424.5">120 UP TO 400</text>
<text x="810.9" y="420.3">50 UP TO 120</text>
<text x="828.5" y="424.5">±0°15'</text>
<text x="828.5" y="420.3">±0°25'</text>
<text x="811.7" y="433.2">0.5 UP TO 3</text>
<text x="812.5" y="437.5">3 UP TO 6</text>
<text x="829.6" y="437.4">±0.2</text>
<text x="829.6" y="433.2">±0.1</text>
<text x="812" y="441.7">6 UP TO 30</text>
<text x="829.6" y="441.7">±0.5</text>
<text x="810.9" y="445.9">30 UP TO 120</text>
<text x="829.6" y="446">±0.8</text>
<text x="809.9" y="454.4">315 UP TO 1000</text>
<text x="810.3" y="450.2">120 UP TO 315</text>
<text x="829.6" y="450.2">±1.2</text>
<text x="830.7" y="454.4">±2</text>
<text x="809.4" y="458.7">1000 UP TO 2000</text>
<text x="830.6" y="458.7">±3</text>
<text x="811.9" y="463">OVER 2000</text>
<text x="830.7" y="463">±4</text>
<text x="813.1" y="471.6">UP TO 10</text>
<text x="830.1" y="471.6">±1°</text>
<text x="811.4" y="475.9">10 UP TO 50</text>
<text x="828.5" y="475.9">±0°30'</text>
<text x="810.4" y="484.4">120 UP TO 400</text>
<text x="811.2" y="480.1">50 UP TO 120</text>
<text x="828.5" y="484.4">±0°10'</text>
<text x="828.5" y="480.1">±0°20'</text>
<text x="811.7" y="493">0.5 UP TO 3</text>
<text x="812.4" y="497.2">3 UP TO 6</text>
<text x="829.6" y="497.3">±0.1</text>
<text x="829.6" y="493">±0.1</text>
<text x="811.9" y="501.5">6 UP TO 30</text>
<text x="829.6" y="501.5">±0.2</text>
<text x="810.8" y="505.8">30 UP TO 120</text>
<text x="829.6" y="505.8">±0.3</text>
<text x="809.8" y="514.3">315 UP TO 1000</text>
<text x="810.3" y="510.1">120 UP TO 315</text>
<text x="829.6" y="510">±0.5</text>
<text x="829.6" y="514.3">±0.8</text>
<text x="668.4" y="519.9">.</text>
<text x="783.5" y="520">.</text>
<text x="799.1" y="519.9">.</text>
<text x="809.2" y="518.5">1000 UP TO 2000</text>
<text x="829.6" y="518.5">±1.2</text>
<text x="668.4" y="524.9">.</text>
<text x="783.3" y="524.8">.</text>
<text x="799.1" y="524.8">.</text>
<text x="811.9" y="522.8">OVER 2000</text>
<text x="830.6" y="522.7">±2</text>
</g>
<g font-size="2.4">
<text x="4.1" y="556.9" transform="rotate(-90 4.1 556.9)">Uploading\2022-23\P23Y5\P23Y5B076167.dft</text>
<text x="4.1" y="584.1" transform="rotate(-90 4.1 584.1)">\\srv01043\ExDM</text>
</g>
<g font-size="2.1">
<text x="811.5" y="406.1">UNSPECIFIED TOL.(FAB)</text>
<text x="812.5" y="408.5">FOR ANGULAR IN mm.</text>
<text x="811.6" y="427.7">UNSPECIFIED TOL.(FAB)</text>
<text x="813.6" y="430.1">FOR LINEAR IN mm.</text>
<text x="811.7" y="466.1">UNSPECIFIED TOL.(M/C)</text>
<text x="812.5" y="468.5">FOR ANGULAR IN mm.</text>
<text x="811.7" y="487.6">UNSPECIFIED TOL.(M/C)</text>
<text x="813.6" y="489.9">FOR LINEAR IN mm.</text>
</g>
</svg>
